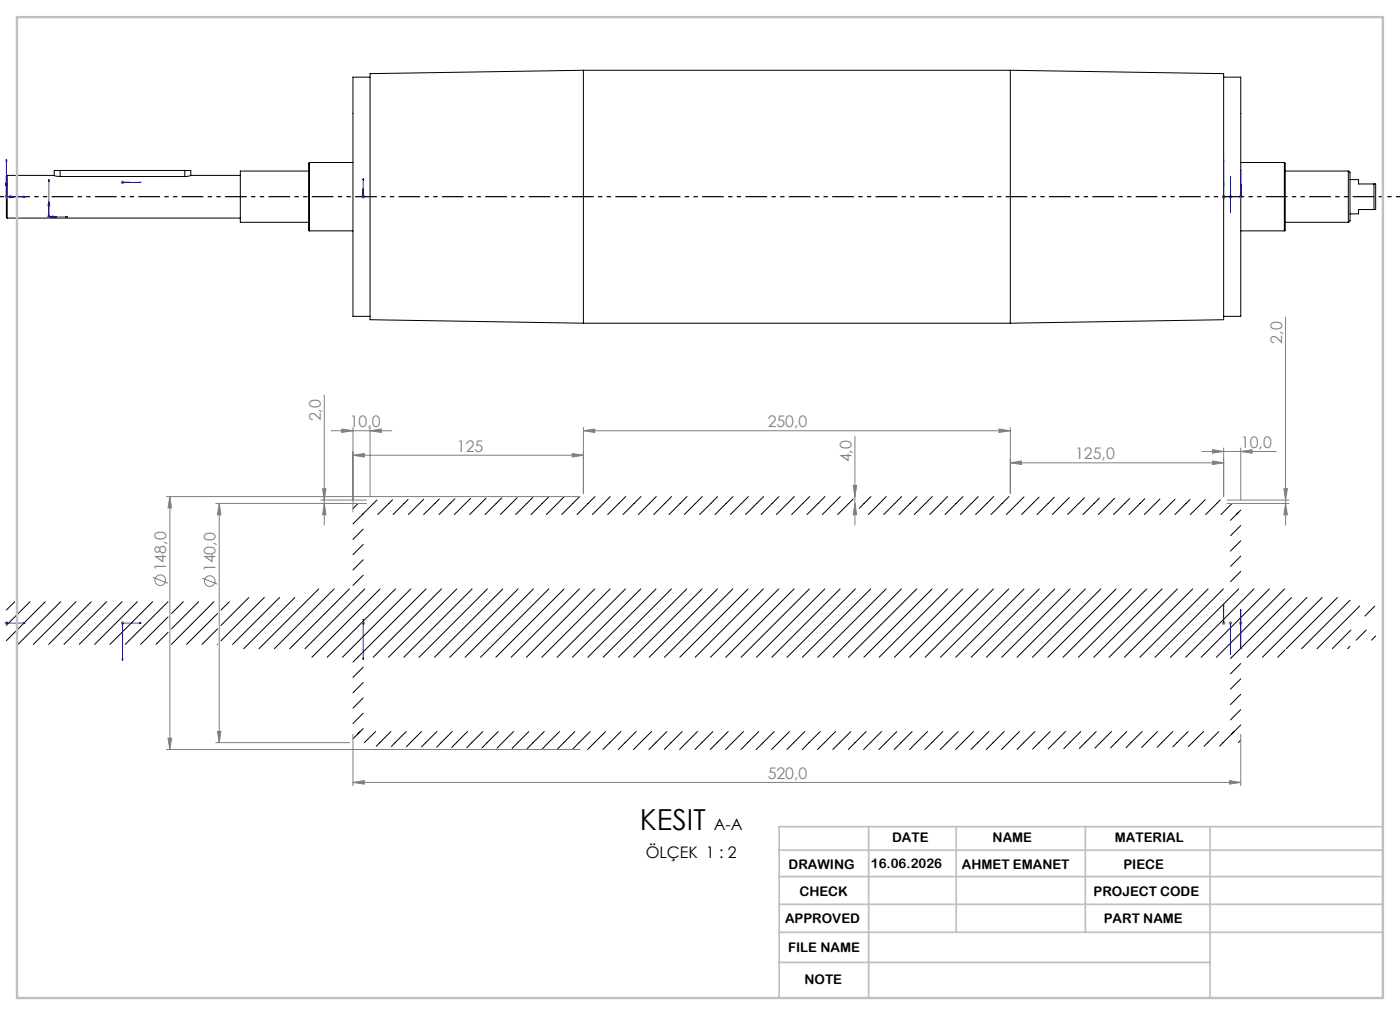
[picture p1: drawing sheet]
<svg xmlns="http://www.w3.org/2000/svg" width="410mm" height="297mm" viewBox="0 0 410 297" stroke-linecap="round" stroke-linejoin="round" font-family="sans-serif">
<g fill="none" stroke="#000" stroke-width=".29">
<path d="M108.4 22.6h-5v70h5M170.9 20.6l-62.5 1v72l62.5 1M170.9 20.6v74M170.9 20.6h125M295.9 20.6l62.5 1v72l-62.5 1M295.9 20.6v74M358.4 22.6h5v70h-5M2.1 51.3l-.2 .2v12.2l.2 .1M2.1 51.3h13.6l1.9 .3M2.1 51.3v12.5M17.6 49.9h-1.7v1.5M17.6 49.9h36.5"/>
<path d="M17.6 51.6h36.5M17.6 49.9v1.7M54.1 49.9h1.8v1.5M54.1 49.9v1.7M70.4 51.3h-14.3l-2 .3M90.4 50.1h-20v14.9h20M90.6 47.6l-.2 .1v19.7l.2 .2M90.6 47.6v20M90.6 47.6h12.8M363.4 47.6h12.7M376.1 47.6l.3 .2v19.6l-.3 .2M376.1 47.6v20"/>
<path d="M376.4 50.1h18.5M394.9 50.1l.5 .4v14.2l-.5 .3M394.9 50.1v14.9M395.4 52.6h2.5v1.2h4.5M402.4 53.8h.5v7.5h-.5M402.4 53.8v7.5M2.1 63.8h68.3M90.6 67.6h12.8M363.4 67.6h12.7M376.4 65h18.5M402.4 61.3h-4.5v1.3h-2.5M170.9 94.6h125"/>
<path d="M104.9 147.3l-1.5 1.5M106.4 159.3l-3 3M106.4 154.8l-3 3M110.4 146.3l-7 7M115 146.2l-4.4 4.4M119.5 146.2l-4.4 4.4M124.1 146.1l-4.5 4.5M128.7 146l-4.6 4.6M133.2 145.9l-4.6 4.7M137.8 145.8l-4.7 4.8M142.3 145.8l-4.8 4.8M146.9 145.7l-4.8 4.9"/>
<path d="M151.5 145.6l-5 5M156 145.6l-5 5M160.6 145.5l-5.1 5.1M165.2 145.4l-5.2 5.2M169.7 145.3l-5.2 5.3M174.2 145.3l-5.2 5.3M178.7 145.3l-5.2 5.3M183.2 145.3l-5.2 5.3M187.7 145.3l-5.2 5.3M192.2 145.3l-5.3 5.3M196.7 145.3l-5.2 5.3M201.2 145.3l-5.3 5.3"/>
<path d="M205.7 145.3l-5.3 5.3M210.1 145.3l-5.2 5.3M214.7 145.3l-5.3 5.3M219.1 145.3l-5.2 5.3M223.6 145.3l-5.2 5.3M228.1 145.3l-5.2 5.3M232.6 145.3l-5.2 5.3M237.1 145.3l-5.3 5.3M241.6 145.3l-5.3 5.3M246.1 145.3l-5.3 5.3M249.9 146l-4.6 4.6M255.1 145.3l-3.5 3.4"/>
<path d="M259.5 145.3l-5.2 5.3M264.1 145.3l-5.3 5.3M268.5 145.3l-5.2 5.3M273 145.3l-5.2 5.3M277.5 145.3l-5.2 5.3M282 145.3l-5.2 5.3M286.5 145.3l-5.3 5.3M291 145.3l-5.3 5.3M295.5 145.3l-5.3 5.3M299.9 145.4l-5.2 5.2M304.3 145.4l-5.1 5.2M308.8 145.5l-5.1 5.1"/>
<path d="M313.2 145.6l-5 5M317.6 145.7l-4.9 4.9M322 145.7l-4.9 4.9M326.4 145.8l-4.7 4.8M330.8 145.9l-4.7 4.7M335.2 145.9l-4.6 4.7M339.7 146l-4.6 4.6M344.1 146.1l-4.5 4.5M348.5 146.2l-4.4 4.4M352.9 146.2l-4.3 4.4M357.4 146.3l-4.3 4.3M360.8 147.3l-3.2 3.3"/>
<path d="M363.4 153.8l-3 3M363.4 158.3l-3 3M363.4 149.3l-3 3M4.3 176.1l-2.4 2.4M8.8 176.1l-6.9 6.9M13.3 176.1l-11.4 11.4M17.8 176.1l-12.5 12.5M22.3 176.1l-12.5 12.5M26.7 176.1l-12.4 12.5M31.2 176.1l-12.5 12.5M35.7 176.1l-12.5 12.5M40.2 176.1l-12.5 12.5"/>
<path d="M44.7 176.1l-12.5 12.5M49.2 176.1l-12.5 12.5M53.7 176.1l-3.5 3.4M58.2 176.1l-8 7.9M62.7 176.1l-12.5 12.4M63.7 179.5l-9.1 9.1M67.2 176.1l-2.5 2.4M72.9 174.8l-8.2 8.2M77.4 174.8l-12.7 12.7M81.9 174.8l-13.8 13.8M86.4 174.8l-15 15M93.3 172.3l-17.5 17.5"/>
<path d="M97.9 172.3l-17.5 17.5M102.3 172.3l-17.5 17.5M106.4 163.8l-3 3M106.4 168.3l-3 3M106.8 172.3l-17.5 17.5M111.3 172.3l-20 20M115.8 172.3l-20 20M120.3 172.3l-20 20M124.8 172.3l-21.4 21.4M129.3 172.3l-20 20M133.8 172.3l-20 20M138.3 172.3l-20 20"/>
<path d="M142.7 172.3l-20 20M147.2 172.3l-20 20M151.7 172.3l-20 20M156.2 172.3l-20 20M160.7 172.3l-20 20M165.2 172.3l-20 20M169.7 172.3l-20 20M174.2 172.3l-20 20M178.7 172.3l-20 20M183.2 172.3l-20 20M187.6 172.3l-20 20M192.1 172.3l-19.9 20"/>
<path d="M196.6 172.3l-20 20M201.1 172.3l-20 20M205.6 172.3l-20 20M210.1 172.3l-20 20M214.6 172.3l-20 20M219.1 172.3l-20 20M223.6 172.3l-20 20M228.1 172.3l-20 20M232.6 172.3l-20.1 20M237 172.3l-20 20M241.5 172.3l-20 20M246 172.3l-20 20"/>
<path d="M250.5 172.3l-20 20M255 172.3l-20 20M259.5 172.3l-20 20M264 172.3l-20 20M268.5 172.3l-20 20M273 172.3l-20 20M277.5 172.3l-20 20M281.9 172.3l-20 20M286.4 172.3l-20 20M290.9 172.3l-20 20M295.4 172.3l-20 20M299.9 172.3l-20 20"/>
<path d="M304.4 172.3l-20 20M308.9 172.3l-20 20M313.4 172.3l-20 20M317.9 172.3l-20 20M322.4 172.3l-20 20M326.8 172.3l-20 20M331.3 172.3l-20 20M335.8 172.3l-20 20M340.3 172.3l-20 20M344.8 172.3l-20 20M349.3 172.3l-20 20M353.8 172.3l-20 20"/>
<path d="M358.3 172.3l-20 20M362.8 172.3l-20 20M363.4 167.2l-3 3M363.4 162.7l-3 3M367.2 172.3l-20 20M371.8 172.3l-20 20M376.2 172.3l-20 20M378.2 174.8l-17.8 17.9M382.7 174.8l-17.5 17.5M387.2 174.8l-17.5 17.5M391.7 174.8l-15 15M395.4 175.6l-14.2 14.2"/>
<path d="M398.2 177.3l-12.5 12.5M402.6 177.4l-2.9 2.9M49.2 185l-3.5 3.6M49.2 180.5l-8 8.1M63.7 184l-4.5 4.6M63.7 188.5l-.1 .1M106.4 195.2l-3 3M106.4 199.7l-3 3M363.4 194.2l-3 3M363.4 198.6l-3 3M376.4 190.1l-2.2 2.2M395.4 189.1l-.7 .7"/>
<path d="M395.6 184.4l-5.4 5.4M400.1 184.4l-2.9 2.9M402.9 186.1l-1.3 1.2M105.5 214.1l-2.1 2.1M106.4 208.7l-3 3M106.4 204.2l-3 3M106.4 213.2l-1.7 1.6M110 214.1l-3.3 3.2M114.5 214.1l-4.3 4.3M119 214.1l-4.4 4.3M123.4 214.1l-4.4 4.4M128 214.1l-4.6 4.5"/>
<path d="M132.4 214.1l-4.5 4.5M136.9 214.1l-4.6 4.6M141.4 214.1l-4.7 4.7M145.9 214.1l-4.8 4.8M150.4 214.1l-4.8 4.8M154.9 214.1l-4.9 4.9M159.4 214.1l-5 5M163.9 214.1l-5.1 5M168.3 214.1l-5.1 5.1M172.8 214.1l-5.2 5.2M177.3 214.1l-5.2 5.2M181.8 214.1l-5.2 5.2"/>
<path d="M186.3 214.1l-5.3 5.2M190.8 214.1l-5.2 5.2M195.3 214.1l-5.3 5.2M199.8 214.1l-5.3 5.2M204.3 214.1l-5.3 5.2M208.8 214.1l-5.3 5.2M213.3 214.1l-5.3 5.2M217.7 214.1l-5.2 5.2M222.2 214.1l-5.2 5.2M226.7 214.1l-5.2 5.2M231.2 214.1l-5.2 5.2M235.7 214.1l-5.2 5.2"/>
<path d="M240.2 214.1l-5.3 5.2M244.7 214.1l-5.3 5.2M249.2 214.1l-5.3 5.2M253.6 214.1l-5.2 5.2M258.2 214.1l-5.3 5.2M262.6 214.1l-5.2 5.2M267.1 214.1l-5.2 5.2M271.6 214.1l-5.2 5.2M276.1 214.1l-5.2 5.2M280.6 214.1l-5.3 5.2M285.1 214.1l-5.2 5.2M289.6 214.1l-5.3 5.2"/>
<path d="M294.1 214.1l-5.3 5.2M298.6 214.1l-5.3 5.2M303.1 214.1l-5.2 5.2M307.6 214.1l-5.2 5.1M312 214.1l-5 5M316.5 214.1l-5 5M321 214.1l-4.9 4.9M325.5 214.1l-4.9 4.8M330 214.1l-4.8 4.8M334.5 214.1l-4.7 4.7M339 214.1l-4.7 4.6M343.5 214.1l-4.6 4.5"/>
<path d="M347.9 214.1l-4.4 4.4M352.5 214.1l-4.5 4.4M356.9 214.1l-4.3 4.3M361.4 214.1l-4.2 4.2M363.4 203.2l-3 3M363.4 207.6l-3 3M363.4 216.6l-.7 .7M363.4 212.1l-2.7 2.7"/>
</g>
<g fill="none" stroke="#808080" stroke-width=".29">
<path d="M1.4 57.6h1M1.5 57.2l.7 .7M1.9 57.1v1M2.2 57.2l-.7 .7M35.4 53.4h1M35.5 53l.7 .7M35.9 52.9v1M36.2 53l-.7 .7M105.9 57.6h1M106 57.2l.7 .7M106.4 57.1v1M106.7 57.2l-.7 .7"/>
<path d="M357.9 57.6h1M358 57.2l.7 .7M358.4 57.1v1M358.7 57.2l-.7 .7M359.9 57.6h1M360 57.2l.7 .7M360.4 57.1v1M360.7 57.2l-.7 .7M362.9 57.6h1M363 57.2l.7 .7M363.4 57.1v1M363.7 57.2l-.7 .7"/>
<path d="M13.8 63.5h1M14 63.1l.7 .7M14.3 63v1M14.7 63.1l-.7 .7M376.5 92.8v60.9M95 115.6v38.1M97 126h17.7M100.1 125.6l3.3 .4-3.3 .5zM103.4 133.2l3.3-.5v1zM103.4 125.1v24.7M103.4 133.2h67.5M108.4 126l3.3-.4v.9z"/>
<path d="M108.4 125.1v20.2M167.6 132.7l3.3 .5-3.3 .5zM170.9 126l3.3-.4v.9zM170.9 125.1v19.2M170.9 126h125M250.4 127.6v26.1M292.6 125.6l3.3 .4-3.3 .5zM295.9 135.4l3.3-.5v1zM295.9 125.1v19.2M295.9 135.4h62.5M352 132.1h21.8M355.1 131.6l3.3 .5-3.3 .5z"/>
<path d="M355.1 134.9l3.3 .5-3.3 .5zM358.4 131.1v14.2M363.4 132.1l3.3-.5v1zM363.4 131.1v15.2M48.7 145.3h121.2M49.7 145.3l.5 3.3h-1zM49.7 145.3v74M63.2 147.3h44.2M64.2 147.3l.5 3.3h-1zM64.2 147.3v70M94 146.3h13.4M94.5 143h1l-.5 3.3z"/>
<path d="M95 147.3l.5 3.3h-1zM249.9 142h1l-.5 3.3zM250.4 147.3l.5 3.3h-1zM359.4 147.3h18.1M359.4 146.3h18.1M376 143h1l-.5 3.3zM376.5 147.3l.5 3.3h-1zM44.7 168.9l4.5 1.8M59.2 169.2l4.4 1.7M1.4 182.3h1M1.5 182l.7 .7M1.9 181.8v1"/>
<path d="M2.2 182l-.7 .7M35.4 182.3h1M35.5 182l.7 .7M35.9 181.8v1M36.2 182l-.7 .7M105.9 182.3h1M106 182l.7 .7M106.4 181.8v1M106.7 182l-.7 .7M357.9 182.3h1M358 182l.7 .7M358.4 181.8v1"/>
<path d="M358.7 182l-.7 .7M359.9 182.3h1M360 182l.7 .7M360.4 181.8v1M360.7 182l-.7 .7M362.9 182.3h1M363 182l.7 .7M363.4 181.8v1M363.7 182l-.7 .7M48.7 219.3h121.2M49.2 216h1l-.5 3.3zM63.2 217.3h39.2"/>
<path d="M63.7 214h1l-.5 3.3zM103.4 214.8v15.1M363.4 214.8v15.1M103.4 228.9l3.3-.5v1zM103.4 228.9h260M360.1 228.4l3.3 .5-3.3 .5z"/>
<circle cx="46.9" cy="169.8" r="1.55"/>
<circle cx="61.4" cy="170" r="1.55"/>
</g>
<g fill="none" stroke="#00f" stroke-width=".29">
<path d="M1.9 46.6l.1 .5h-.3zM1.9 53.2l.3 1.1h-.6zM1.9 46.6v11h5.4M3 57.3l1.1 .3-1.1 .3zM6.8 57.4l.5 .2-.5 .1zM14.3 52.5l.2 .5h-.3zM14.3 52.5v11h5.5M14.3 59.1l.3 1h-.6zM35.6 53.4h.6zM35.7 53.4h.3zM35.9 53.4h.1M35.9 53.4h5.4"/>
<path d="M38.1 53.4h-1.1h1.1M41.3 53.4h-.5h.5M106.4 52.2v.6zM106.4 55.1v.3zM106.4 52.2v5.4M106.4 55.4v1.1zM106.4 56.6v.5zM358.4 57.4v.6zM358.4 53.2v1.1zM358.4 58.1v.3zM358.4 46.7v.6zM358.4 46.7v11.6"/>
<path d="M360.4 58.3v1.1zM360.4 55.2v.8zM360.4 51.7v.4zM360.4 51.7v10.5M363.4 56.1v.9zM363.4 54.4v1zM363.4 53.8v.4zM363.4 49.7v.5zM363.4 49.7v7.9M15.4 63.2l1.1 .3-1.1 .2zM19.3 63.3l.5 .2-.5 .1zM360.4 61.7v.5z"/>
<path d="M358.4 176.9v.5zM358.4 176.9v5.4M363.4 178.4v.5zM363.4 178.4v11.6M1.7 182.3h.3zM1.9 182.3h.1M1.9 182.3h5.4M7.3 182.3h-.5h.5M35.7 192.8h.3l-.1 .5zM40.8 182.2l.5 .1-.5 .2zM41.3 182.3h-5.4v11M106.4 181.1v11.9"/>
<path d="M106.4 181.1v.3zM106.4 192.5v.5zM358.4 180.8v.2zM360.4 184.9v.4zM360.4 191.1v.5zM360.4 182.3v9.3M363.4 189.5v.5z"/>
</g>
<path d="M410 57.5h-410.1" fill="none" stroke="#000" stroke-width=".35" stroke-dasharray="6.3 1.3 1.3 1.3 1.3 1.3" stroke-dashoffset="2.1" stroke-linecap="butt"/>
<path d="M228.2 256.5h176.8M228.2 248.8h176.8M254.4 241.9v50M280 241.9v30.9M317.9 241.9v30.9M354.4 241.9v50.1M405 241.9h-176.8v50M228.2 264.6h176.8M228.2 272.8h176.8M228.2 281.6h126.2" fill="none" stroke="#c0c0c0" stroke-width=".5"/>
<path d="M5 5h400v287h-400z" fill="none" stroke="#c0c0c0" stroke-width=".7"/>
<path d="M410 57.6v6zM-.1 57.6v6z" fill="#000"/>
<g fill="#00f">
<path d="M19.3 63.3l.5 .2-.5 .1zM14.3 52.5l.2 .5h-.3zM6.8 57.4l.5 .2-.5 .1zM1.9 46.6l.1 .5h-.3zM363.4 53.8v.4zM363.4 49.7v.5zM106.4 52.2v.6zM106.4 55.1v.3zM360.4 61.7v.5zM360.4 51.7v.4zM40.8 53.4h.5zM35.7 53.4h.3zM358.4 58.1v.3zM358.4 46.7v.6z"/>
<path d="M15.4 63.2l1.1 .3-1.1 .2zM14.3 59.1l.3 1h-.6zM360.4 58.3v1.1zM360.4 55.2v.8zM363.4 56.1v.9zM363.4 54.4v1zM106.4 55.4v1.1zM106.4 56.6v.5zM3 57.3l1.1 .3-1.1 .3zM1.9 53.2l.3 1.1h-.6zM358.4 57.4v.6zM358.4 53.2v1.1zM37 53.4h1.1zM35.6 53.4h.6zM19.3 297.1h.5zM14.2 297.1h.3zM19.3 297.1h.5zM14.2 297.1h.3zM6.8 182.3h.5zM1.7 182.3h.3zM363.4 178.4v.5zM363.4 189.5v.5zM106.4 181.1v.3zM106.4 192.5v.5zM360.4 184.9v.4zM360.4 191.1v.5zM40.8 182.2v.3l.5-.2zM35.7 192.8l.2 .5 .1-.5zM358.4 176.9v.5zM358.4 180.8v.2z"/>
</g>
<g fill="#808080">
<path d="M292.6 125.6l3.3 .4-3.3 .5zM170.9 126l3.3-.4v.9zM167.6 132.7l3.3 .5-3.3 .5zM103.4 133.2l3.3-.5v1zM363.4 132.1l3.3-.5v1zM355.1 131.6l3.3 .5-3.3 .5zM108.4 126l3.3-.4v.9zM100.1 125.6l3.3 .4-3.3 .5zM355.1 134.9l3.3 .5-3.3 .5zM295.9 135.4l3.3-.5v1z"/>
<path d="M103.4 228.9l3.3-.5v1zM360.1 228.4l3.3 .5-3.3 .5z"/>
<path d="M250.4 147.3l.5 3.3h-1zM249.9 142h1l-.5 3.3z"/>
<path d="M95 147.3l.5 3.3h-1zM94.5 143h1l-.5 3.3zM376.5 147.3l.5 3.3h-1zM376 143h1l-.5 3.3z"/>
<path d="M64.2 147.3l.5 3.3h-1zM63.7 214h1l-.5 3.3zM49.7 145.3l.5 3.3h-1zM49.2 216h1l-.5 3.3z"/>
</g>
<text font-size="8.5" x="187.4" y="242.8">KESIT</text>
<g font-size="4.7" fill="#808080">
<text x="375.5" y="100.5" transform="rotate(-90 375.5 100.5)">2,0</text>
<text x="94" y="123.3" transform="rotate(-90 94 123.3)">2,0</text>
<text x="102.4" y="125">10,0</text>
<text x="224.8" y="125">250,0</text>
<text x="363.4" y="131.1">10,0</text>
<text x="133.8" y="132.2">125</text>
<text x="249.4" y="135.3" transform="rotate(-90 249.4 135.3)">4,0</text>
<text x="314.9" y="134.4">125,0</text>
<text x="48.7" y="167.2" transform="rotate(-90 48.7 167.2)">148,0</text>
<text x="63.1" y="167.5" transform="rotate(-90 63.1 167.5)">140,0</text>
<text x="224.8" y="227.9">520,0</text>
</g>
<g font-size="4.7">
<text x="209" y="242.8">A-A</text>
<text x="189.1" y="251">ÖLÇEK 1 : 2</text>
</g>
<g font-size="3.9">
<text x="261.2" y="246.3">DATE</text>
<text x="290.7" y="246.3">NAME</text>
<text x="326.5" y="246.3">MATERIAL</text>
<text x="231" y="254.3">DRAWING</text>
<text x="255" y="254.1">16.06.2026</text>
<text x="281.7" y="254.3">AHMET EMANET</text>
<text x="329" y="254.3">PIECE</text>
<text x="234.2" y="262.2">CHECK</text>
<text x="320.3" y="262.2">PROJECT CODE</text>
<text x="323.3" y="270">PART NAME</text>
<text x="229.9" y="270.2">APPROVED</text>
<text x="230.8" y="278.7">FILE NAME</text>
<text x="235.6" y="288">NOTE</text>
</g>
</svg>
